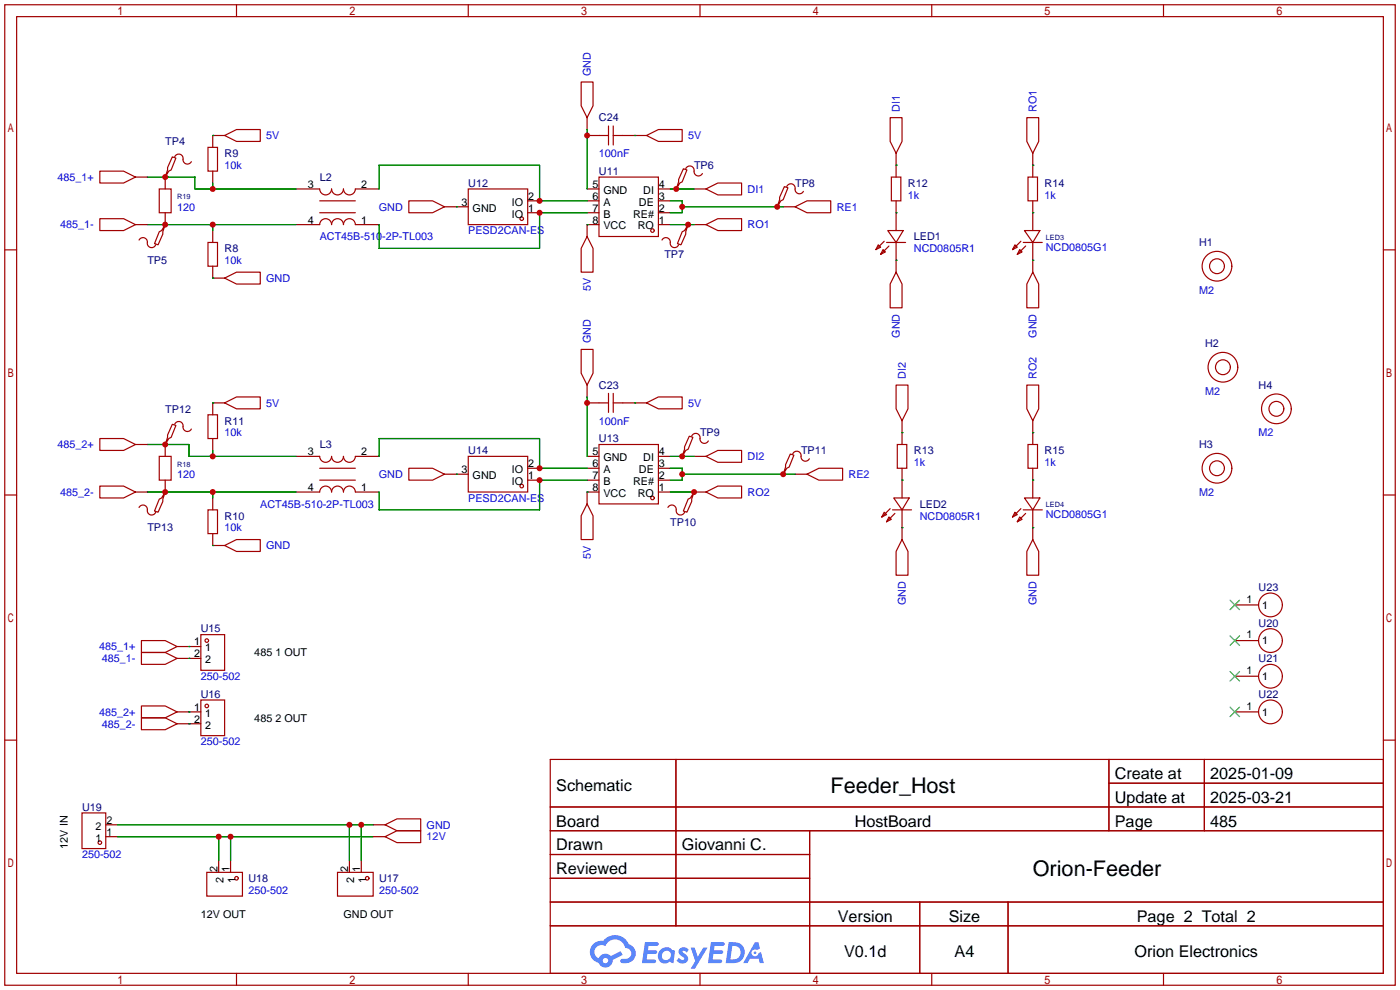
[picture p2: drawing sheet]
<svg xmlns="http://www.w3.org/2000/svg" width="299mm" height="212mm" viewBox="0 0 299 212" stroke-linecap="round" stroke-linejoin="round" font-family="sans-serif">
<g fill="none" stroke="#a10000" stroke-width=".25">
<path d="M1 1h297.2v209.6h-297.2zM3.6 3.6h292.1v204.4h-292.1zM50.5 1v2.6M100.1 1v2.6M149.6 1v2.6M199.1 1v2.6M248.7 1v2.6M1 53.4h2.6M295.7 53.4h2.5M1 105.8h2.6M295.7 105.8h2.5M1 158.2h2.6"/>
<path d="M295.7 158.2h2.5M117.6 162.3h178.1v45.7h-178.1zM117.6 172.5h178.1M117.6 177.5h178.1M144.5 162.3v35.6M173 177.5v30.5M237 162.3v15.2M237 167.4h58.7M257.4 162.3v15.2M117.6 182.6h55.4M117.6 192.8h178.1M117.6 187.7h55.4"/>
<path d="M117.6 197.9h178.1M196.6 192.8v15.2M215.4 192.8v15.2M50.5 208v2.6M100.1 208v2.6M149.6 208v2.6M199.1 208v2.6M248.7 208v2.6"/>
</g>
<g fill="#5487ff">
<path d="M145.3 202.7a1.3 1.3 0 0 1 1.9 .3l-.4 .6a.54 .54 0 0 0-.9-.2l.1 .2a1.34 1.34 0 0 1 .9 1.8 1.47 1.47 0 0 1-2.3-.1l.5-.6 .8 .5a.31 .31 0 0 0 .4-.3 .31 .31 0 0 0-.3-.4 1.12 1.12 0 0 1-.7-1.8z"/>
<path d="M147.6 202.5h.9l.6 2 1.2-2h.9l-2.7 4.6h-.9l1-1.7z"/>
<path d="M137.8 201.4h1.7a1.31 1.31 0 0 1 1.2 .2 .4 .4 0 0 1-.3 .5l-1.8 .1-.1 .9h1.6a.4 .4 0 0 1 .4 .4 .4 .4 0 0 1-.5 .4h-1.6l-.2 1.2h1.4a.46 .46 0 0 1 .5 0 .46 .46 0 0 1 .1 .5l-.4 .2h-2.6z"/>
<path d="M151.9 201.4h1.7a1.32 1.32 0 0 1 1.2 .2 .39 .39 0 0 1-.3 .5l-1.8 .1-.1 .9h1.6a.4 .4 0 0 1 .4 .4 .4 .4 0 0 1-.4 .4h-1.7l-.2 1.2h1.4a.46 .46 0 0 1 .5 0 .46 .46 0 0 1 .1 .5l-.4 .2h-2.6z"/>
<path d="M161.3 201.4h.8l.3 1.3-.6 .4a.75 .75 0 0 0-1.1 .3 .75 .75 0 0 0 .5 1 .75 .75 0 0 0 .9-.7l.5-.2 .6 2.3h-.8l-.3-.9h-1.8l-.5 .9h-1z"/>
<path d="M155.7 201.4l-.6 4.4h1.5a2.27 2.27 0 0 0 2.6-2.2 2.27 2.27 0 0 0-2.7-2.2zM156.5 202.1a1.5 1.5 0 0 1 1.8 1.6 1.5 1.5 0 0 1-1.9 1.4h-.3z"/>
<path d="M141.2 203a1.6 1.6 0 0 0-.3 2.3 1.6 1.6 0 0 0 2.3 .2l.7 .3 .3-2.4-.1-.3-.5-.1a1.58 1.58 0 0 0-2.4 0zM141.8 203.5a.98 .98 0 0 1 1.6 .4 .98 .98 0 0 1-1.1 1.3 .94 .94 0 0 1-.9-.7 .94 .94 0 0 1 .4-1z"/>
<path d="M126.8 201.8a2.37 2.37 0 0 0 1.1 4 1.54 1.54 0 0 0 1.8 1 1.54 1.54 0 0 0 1.2-1.6l2.2-1.1-.5-.8-2 1a1.57 1.57 0 0 0-2.7 .5 1.5 1.5 0 0 1-.7-2.1 1.5 1.5 0 0 1 2.2-.5 2.23 2.23 0 0 1 2.3-1.4 2.23 2.23 0 0 1 2 1.8 1.16 1.16 0 0 1 1.2 1.1 1.16 1.16 0 0 1-1.1 1.2h-.7a.47 .47 0 0 0-.5 .4 .47 .47 0 0 0 .4 .5 2.17 2.17 0 0 0 2.5-.9 2.17 2.17 0 0 0-.3-2.7l-.8-.4a3.2 3.2 0 0 0-5.5-.7l-1.1 .1zM128.8 205.3a.6 .6 0 0 1 1.2 0 .6 .6 0 0 1-1.2 0z"/>
<circle cx="161.4" cy="203.6" r=".28"/>
</g>
<g fill="none" stroke="#a10000" stroke-width=".25">
<path d="M124.2 17.5h2.5v5.1l-1.2 2.5-1.3-2.5zM21.3 36.6h5.1l2.6 1.2-2.6 1.3h-5.1zM36.8 33.5l.8 .3-1 2.5-.5 .3-.8 1.2 .5-1.5v-.5zM37.3 33.5a.93 .93 0 0 1 1.2-.5 .93 .93 0 0 1 .6 1 .94 .94 0 0 0 .7 1 .94 .94 0 0 0 1.1-.5M44.4 31.5h2.1v5.1h-2.1zM48 29l2.5-1.3h5.1v2.5h-5.1zM128 37.8h12.7v12.7h-12.7zM128 29h2M130 26.9v4.1M131.1 26.9v4.1M131.1 29h2M138.2 29l2.5-1.3h5.1v2.5h-5.1z"/>
<path d="M146 36.1l.8 .2-1 2.6-.5 .2-.8 1.3 .5-1.5v-.5zM146.6 36.1a.93 .93 0 0 1 1.1-.6 .93 .93 0 0 1 .6 1.1 .94 .94 0 0 0 .7 1 .94 .94 0 0 0 1.1-.5M167.6 39.9l.8 .2-1 2.6-.5 .2-.8 1.3 .5-1.5v-.5zM168.1 39.9a.93 .93 0 0 1 1.2-.6 .93 .93 0 0 1 .6 1.1 .94 .94 0 0 0 .7 1 .94 .94 0 0 0 1.1-.5M190.2 25.1h2.6v5.1l-1.3 2.6-1.3-2.6zM190.5 37.8h2v5.1h-2zM219.5 25.1h2.5v5.1l-1.3 2.6-1.2-2.6zM219.7 37.8h2v5.1h-2zM21.3 46.7h5.1l2.6 1.3-2.6 1.3h-5.1zM29.7 51.3a.98 .98 0 0 1 1.3-.4 .98 .98 0 0 1 .5 1.2 .93 .93 0 0 0 .8 .8 .93 .93 0 0 0 1-.6M34 40.4h2.6v5.1h-2.6zM35.3 48l-.5 1.5v.5l-1 2.3-.8-.2 1-2.6 .5-.2z"/>
<path d="M44.4 51.8h2.1v5.1h-2.1zM48 59.4l2.5-1.2h5.1v2.5h-5.1zM68.3 48a1.27 1.27 0 0 1 1.3-1.3 1.27 1.27 0 0 1 1.3 1.3 1.27 1.27 0 0 1 1.2-1.3 1.27 1.27 0 0 1 1.3 1.3 1.27 1.27 0 0 1 1.3-1.3 1.27 1.27 0 0 1 1.2 1.3M68.3 40.4a1.27 1.27 0 0 0 1.3 1.3 1.27 1.27 0 0 0 1.3-1.3 1.27 1.27 0 0 0 1.2 1.3 1.27 1.27 0 0 0 1.3-1.3 1.27 1.27 0 0 0 1.3 1.3 1.27 1.27 0 0 0 1.2-1.3M68.3 45.5h7.6M68.3 42.9h7.6M87.4 42.9h5.1l2.5 1.3-2.5 1.3h-5.1zM100.1 40.4h12.7v7.6h-12.7zM125.5 50.5l1.2 2.6v5.1h-2.5v-5.1zM141.5 51.3a.98 .98 0 0 1 1.3-.4 .98 .98 0 0 1 .5 1.2 .93 .93 0 0 0 .8 .8 .93 .93 0 0 0 .9-.6M147.1 48l-.5 1.5v.5l-1.1 2.3-.7-.2 1-2.6 .5-.2zM150.9 48l2.5-1.3h5.1v2.6h-5.1z"/>
<path d="M150.9 40.4l2.5-1.3h5.1v2.6h-5.1zM169.9 44.2l2.6-1.3h5v2.6h-5zM187.7 52.3l.5 .5-1 .5zM188.7 53.3l.5 .5-1 .6zM189 51.6l-1.8 1.7M189.5 51.8h4M189.7 49.3h3.3l-1.5 2.5zM190 52.6l-1.8 1.8M191.5 58.2l1.3 2.5v5.1h-2.6v-5.1zM216.9 52.3l.5 .5-1 .5zM217.9 53.3l.5 .5-1 .6zM218.2 51.6l-1.8 1.7"/>
<path d="M218.7 51.8h4.1M218.9 49.3h3.3l-1.5 2.5zM219.2 52.6l-1.8 1.8M220.7 58.2l1.3 2.5v5.1h-2.5v-5.1zM124.2 74.7h2.5v5.1l-1.2 2.5-1.3-2.5zM21.3 93.7h5.1l2.6 1.3-2.6 1.3h-5.1zM34 97.5h2.6v5.1h-2.6zM36.8 90.7l.8 .2-1 2.6-.5 .2-.8 1.3 .5-1.5v-.5zM37.3 90.7a.93 .93 0 0 1 1.2-.6 .93 .93 0 0 1 .6 1.1 .94 .94 0 0 0 .7 1 .94 .94 0 0 0 1.1-.5M44.4 88.6h2.1v5.1h-2.1zM48 86.1l2.5-1.3h5.1v2.6h-5.1zM68.3 97.5a1.27 1.27 0 0 0 1.3 1.3 1.27 1.27 0 0 0 1.3-1.3 1.27 1.27 0 0 0 1.2 1.3 1.27 1.27 0 0 0 1.3-1.3 1.27 1.27 0 0 0 1.3 1.3 1.27 1.27 0 0 0 1.2-1.3"/>
<path d="M100.1 97.5h12.7v7.7h-12.7zM128 95h12.7v12.7h-12.7zM128 86.1h2M130 84.1v4M131.1 86.1h2M131.1 84.1v4M138.2 86.1l2.5-1.3h5.1v2.6h-5.1zM147.3 93.2l.8 .3-1 2.5-.5 .3-.8 1.2 .5-1.5v-.5zM147.8 93.2a.93 .93 0 0 1 1.2-.5 .93 .93 0 0 1 .6 1 .94 .94 0 0 0 .7 1 .94 .94 0 0 0 1.1-.5M150.9 97.5l2.5-1.2h5.1v2.5h-5.1zM168.9 97l.8 .3-1 2.5-.6 .3-.7 1.2 .5-1.5v-.5zM169.4 97a.93 .93 0 0 1 1.1-.5 .93 .93 0 0 1 .7 1 .94 .94 0 0 0 .7 1 .94 .94 0 0 0 1.1-.5"/>
<path d="M191.5 82.3h2.6v5.1l-1.3 2.5-1.3-2.5zM191.8 95h2v5.1h-2zM219.5 82.3h2.5v5.1l-1.3 2.5-1.2-2.5zM219.7 95h2v5.1h-2zM21.3 103.9h5.1l2.6 1.3-2.6 1.2h-5.1zM29.7 108.5a.98 .98 0 0 1 1.3-.5 .98 .98 0 0 1 .5 1.3 .93 .93 0 0 0 .8 .8 .93 .93 0 0 0 1-.6M35.3 105.2l-.5 1.5v.5l-1 2.3-.8-.3 1-2.5 .5-.3zM44.4 109h2.1v5h-2.1zM48 116.6l2.5-1.3h5.1v2.6h-5.1zM68.3 105.2a1.27 1.27 0 0 1 1.3-1.3 1.27 1.27 0 0 1 1.3 1.3 1.27 1.27 0 0 1 1.2-1.3 1.27 1.27 0 0 1 1.3 1.3 1.27 1.27 0 0 1 1.3-1.3 1.27 1.27 0 0 1 1.2 1.3M68.3 102.6h7.6M68.3 100.1h7.6"/>
<path d="M87.4 100.1h5.1l2.5 1.2-2.5 1.3h-5.1zM125.5 107.7l1.2 2.5v5.1h-2.5v-5.1zM142.7 108.5a.98 .98 0 0 1 1.3-.5 .98 .98 0 0 1 .5 1.3 .93 .93 0 0 0 .8 .8 .93 .93 0 0 0 1-.6M148.3 105.2l-.5 1.5v.5l-1 2.3-.8-.3 1.1-2.5 .5-.3zM150.9 105.2l2.5-1.3h5.1v2.5h-5.1zM172.5 101.3l2.5-1.2h5.1v2.5h-5.1zM189 109.5l.5 .5-1 .5zM190 110.5l.5 .5-1 .5zM190.2 108.7l-1.7 1.8M190.8 109h4M191 106.4h3.3l-1.5 2.6zM191.3 109.7l-1.8 1.8"/>
<path d="M192.8 115.3l1.3 2.6v5h-2.6v-5zM216.9 109.5l.5 .5-1 .5zM217.9 110.5l.5 .5-1 .5zM218.2 108.7l-1.8 1.8M218.7 109h4.1M218.9 106.4h3.3l-1.5 2.6zM219.2 109.7l-1.8 1.8M220.7 115.3l1.3 2.6v5h-2.5v-5zM30.2 139.4h5.1l2.5 1.3-2.5 1.3h-5.1zM30.2 136.9h5.1l2.5 1.3-2.5 1.2h-5.1zM42.9 135.6h5.1v7.7h-5.1zM30.2 153.4h5.1l2.5 1.3-2.5 1.3h-5.1z"/>
<path d="M30.2 150.9h5.1l2.5 1.2-2.5 1.3h-5.1zM42.9 149.6h5.1v7.6h-5.1zM17.5 173.7h5.1v7.7h-5.1zM82.3 176.3l2.5-1.3h5.1v2.5h-5.1zM82.3 178.8l2.5-1.3h5.1v2.6h-5.1zM44.2 186.4h7.6v5.1h-7.6zM72.1 186.4h7.7v5.1h-7.7z"/>
<circle cx="111.5" cy="46.7" r=".38"/>
<circle cx="139.4" cy="49.3" r=".38"/>
<circle cx="260.1" cy="56.9" r="1.59"/>
<circle cx="260.1" cy="56.9" r="3.2"/>
<circle cx="261.4" cy="78.5" r="1.59"/>
<circle cx="261.4" cy="78.5" r="3.2"/>
<circle cx="272.8" cy="87.4" r="1.59"/>
<circle cx="272.8" cy="87.4" r="3.2"/>
<circle cx="111.5" cy="103.9" r=".38"/>
<circle cx="139.4" cy="106.4" r=".38"/>
<circle cx="260.1" cy="100.1" r="1.59"/>
<circle cx="260.1" cy="100.1" r="3.2"/>
<circle cx="44.2" cy="136.9" r=".38"/>
<circle cx="271.5" cy="136.9" r="2.54"/>
<circle cx="271.5" cy="129.3" r="2.54"/>
<circle cx="44.2" cy="150.9" r=".38"/>
<circle cx="271.5" cy="152.1" r="2.54"/>
<circle cx="271.5" cy="144.5" r="2.54"/>
<circle cx="21.3" cy="180.1" r=".38"/>
<circle cx="50.5" cy="187.7" r=".38"/>
<circle cx="78.5" cy="187.7" r=".38"/>
</g>
<g fill="none" stroke="#870000" stroke-width=".25">
<path d="M29 37.8h2.5M35.3 37.6v2.8M45.5 36.6v2.5M48 29h-2.5v2.5M125.5 25.1v2.6M125.5 29h2.5M133.1 29h5.1M191.5 32.8v5M220.7 32.8v5M29 48h2.5M35.3 45.5v2.8M45.5 49.3v2.5"/>
<path d="M45.5 56.9v2.5h2.5M63.2 48h5.1M63.2 40.4h5.1M75.9 48h5.1M75.9 40.4h5.1M95 44.2h5.1M112.8 45.5h2.5M112.8 42.9h2.5M125.5 45.5h2.5M125.5 42.9h2.5M125.5 40.4h2.5M128 48h-2.5v2.5"/>
<path d="M140.7 48h2.6M140.7 45.5h2.6M140.7 42.9h2.6M140.7 40.4h2.6M144.5 40.1v.3M147.1 48v.3M148.3 48h2.6M148.3 40.4h2.6M166.1 43.9v.3M167.4 44.2h2.5M191.5 42.9v6.4M191.5 51.8v6.4"/>
<path d="M220.7 42.9v6.4M220.7 51.8v6.4M29 95h2.5M35.3 94.7v2.8M45.5 93.7v2.6M48 86.1h-2.5v2.5M63.2 97.5h5.1M75.9 97.5h5.1M125.5 97.5h2.5M125.5 86.1h2.5M125.5 82.3v2.5M133.1 86.1h5.1"/>
<path d="M140.7 97.5h2.6M145.8 97.3v.2M148.3 97.5h2.6M192.8 89.9v5.1M220.7 89.9v5.1M29 105.2h2.5M35.3 102.6v2.8M45.5 106.4v2.6M45.5 114v2.6h2.5M63.2 105.2h5.1M75.9 105.2h5.1M95 101.3h5.1"/>
<path d="M112.8 102.6h2.5M112.8 100.1h2.5M125.5 102.6h2.5M125.5 100.1h2.5M128 105.2h-2.5v2.5M140.7 105.2h2.6M140.7 102.6h2.6M140.7 100.1h2.6M150.9 105.2h-2.6v.2M167.4 101.1v.2M169.9 101.3h2.6M192.8 100.1v6.3"/>
<path d="M192.8 109v6.3M220.7 100.1v6.3M220.7 109v6.3M37.8 138.2h5.1M263.9 136.9h5.1M263.9 129.3h5.1M37.8 140.7h5.1M37.8 152.1h5.1M37.8 154.7h5.1M263.9 152.1h5.1M263.9 144.5h5.1M22.6 178.8h2.5"/>
<path d="M22.6 176.3h2.5M79.8 178.8h2.5M79.8 176.3h2.5M46.7 183.9v2.5M49.3 183.9v2.5M74.7 183.9v2.5M77.2 183.9v2.5"/>
</g>
<g fill="none" stroke="#008700" stroke-width=".25">
<path d="M31.5 37.8h10.2v2.6h21.5M45.5 29h.1M45.5 39.1v1.3M125.5 27.7v12.7M135.6 29h.1M191.5 35.3h.1M220.7 35.3h.1M31.5 48h31.7M45.5 59.4h.1M45.5 48v1.3M81 40.4v-5.1h34.3v7.6h10.2M97.5 44.2h.1"/>
<path d="M125.5 48h.1M125.5 45.5h-10.2v7.6h-34.3v-5.1M143.3 42.9h2.5v2.6h-2.5M143.3 40.4h5M143.3 48h5M145.8 44.2h21.6M191.5 45.5h.1M191.5 55.6h.1M220.7 55.6h.1M220.7 45.5h.1M31.5 95h8.9v2.5h22.8M45.5 86.1h.1"/>
<path d="M45.5 96.3v1.2M81 97.5v-3.8h34.3v6.4h10.2M125.5 84.8v12.7M135.6 86.1h.1M143.3 97.5h5M192.8 92.5h.1M220.7 92.5h.1M31.5 105.2h31.7M45.5 116.6h.1M45.5 105.2v1.2M97.5 101.3h.1M125.5 105.2h.1"/>
<path d="M125.5 102.6h-10.2v6.4h-34.3v-3.8M143.3 100.1h2.5v2.5h-2.5M143.3 105.2h5M145.8 101.3h24.1M192.8 102.6h.1M192.8 112.8h.1M220.7 112.8h.1M220.7 102.6h.1M40.4 138.2h.1M40.4 140.7h.1M40.4 152.1h.1M40.4 154.7h.1"/>
<path d="M25.1 178.8h54.7M25.1 176.3h54.7M46.7 178.8v5.1M49.3 178.8v5.1M74.7 176.3v7.6M77.2 176.3v7.6"/>
</g>
<path d="M262.9 135.9l2 2M262.9 128.3l2 2M264.9 135.9l-2 2M264.9 128.3l-2 2M262.9 143.5l2 2M262.9 151.1l2 2.1M264.9 143.5l-2 2M264.9 151.1l-2 2.1" fill="none" stroke="#3c3" stroke-width=".25"/>
<g fill="#c00">
<circle cx="115.3" cy="45.5" r=".63"/>
<circle cx="115.3" cy="42.9" r=".63"/>
<circle cx="115.3" cy="102.6" r=".63"/>
<circle cx="115.3" cy="100.1" r=".63"/>
<circle cx="125.5" cy="86.1" r=".63"/>
<circle cx="125.5" cy="29" r=".63"/>
<circle cx="45.5" cy="97.5" r=".63"/>
<circle cx="35.3" cy="95" r=".63"/>
<circle cx="45.5" cy="105.2" r=".63"/>
<circle cx="35.3" cy="105.2" r=".63"/>
<circle cx="45.5" cy="40.4" r=".63"/>
<circle cx="35.3" cy="37.8" r=".63"/>
<circle cx="45.5" cy="48" r=".63"/>
<circle cx="35.3" cy="48" r=".63"/>
<circle cx="148.3" cy="105.2" r=".63"/>
<circle cx="145.8" cy="97.5" r=".63"/>
<circle cx="145.8" cy="101.3" r=".63"/>
<circle cx="167.4" cy="101.3" r=".63"/>
<circle cx="147.1" cy="48" r=".63"/>
<circle cx="144.5" cy="40.4" r=".63"/>
<circle cx="145.8" cy="44.2" r=".63"/>
<circle cx="166.1" cy="44.2" r=".63"/>
<circle cx="49.3" cy="178.8" r=".63"/>
<circle cx="46.7" cy="178.8" r=".63"/>
<circle cx="74.7" cy="176.3" r=".63"/>
<circle cx="77.2" cy="176.3" r=".63"/>
</g>
<g font-size="4.6">
<text x="177.5" y="169.4">Feeder_Host</text>
<text x="220.7" y="187.2">Orion-Feeder</text>
</g>
<g font-size="3.5">
<text x="238.3" y="166.5">Create at</text>
<text x="258.7" y="166.5">2025-01-09</text>
<text x="118.9" y="169.1">Schematic</text>
<text x="238.3" y="171.6">Update at</text>
<text x="258.7" y="171.6">2025-03-21</text>
<text x="118.9" y="176.7">Board</text>
<text x="182.7" y="176.7">HostBoard</text>
<text x="238.3" y="176.7">Page</text>
<text x="258.7" y="176.7">485</text>
<text x="118.9" y="181.8">Drawn</text>
<text x="145.7" y="181.8">Giovanni C.</text>
<text x="118.9" y="186.8">Reviewed</text>
<text x="179.1" y="197">Version</text>
<text x="202.8" y="197">Size</text>
<text x="243" y="197">Page 2 Total 2</text>
<text x="180.4" y="204.6">V0.1d</text>
<text x="204" y="204.6">A4</text>
<text x="242.5" y="204.6">Orion Electronics</text>
</g>
<g font-size="2.3" fill="#00f">
<text x="126.3" y="16.3" transform="rotate(-90 126.3 16.3)">GND</text>
<text x="192.3" y="23.9" transform="rotate(-90 192.3 23.9)">DI1</text>
<text x="221.5" y="23.9" transform="rotate(-90 221.5 23.9)">RO1</text>
<text x="56.9" y="29.8">5V</text>
<text x="147.1" y="29.8">5V</text>
<text x="128" y="33.6">100nF</text>
<text x="12.3" y="38.7">485_1+</text>
<text x="48" y="36.1">10k</text>
<text x="159.8" y="41.2">DI1</text>
<text x="37.8" y="45">120</text>
<text x="81" y="45">GND</text>
<text x="178.8" y="45">RE1</text>
<text x="194.1" y="42.5">1k</text>
<text x="223.3" y="42.5">1k</text>
<text x="12.9" y="48.8">485_1-</text>
<text x="68.3" y="51.4">ACT45B-510-2P-TL003</text>
<text x="100.1" y="50.1">PESD2CAN-ES</text>
<text x="159.8" y="48.8">RO1</text>
<text x="195.3" y="53.9">NCD0805R1</text>
<text x="223.5" y="53.6">NCD0805G1</text>
<text x="48" y="56.4">10k</text>
<text x="56.9" y="60.2">GND</text>
<text x="126.3" y="62.3" transform="rotate(-90 126.3 62.3)">5V</text>
<text x="256.3" y="62.8">M2</text>
<text x="126.3" y="73.4" transform="rotate(-90 126.3 73.4)">GND</text>
<text x="192.3" y="72.2" transform="rotate(-90 192.3 72.2)">GND</text>
<text x="221.5" y="72.2" transform="rotate(-90 221.5 72.2)">GND</text>
<text x="193.6" y="81" transform="rotate(-90 193.6 81)">DI2</text>
<text x="221.5" y="81" transform="rotate(-90 221.5 81)">RO2</text>
<text x="56.9" y="86.9">5V</text>
<text x="147.1" y="86.9">5V</text>
<text x="257.6" y="84.4">M2</text>
<text x="12.3" y="95.8">485_2+</text>
<text x="48" y="93.3">10k</text>
<text x="128" y="90.7">100nF</text>
<text x="269" y="93.3">M2</text>
<text x="159.8" y="98.3">DI2</text>
<text x="195.3" y="99.6">1k</text>
<text x="223.3" y="99.6">1k</text>
<text x="12.9" y="106">485_2-</text>
<text x="37.8" y="102.2">120</text>
<text x="81" y="102.2">GND</text>
<text x="100.1" y="107.2">PESD2CAN-ES</text>
<text x="159.8" y="106">RO2</text>
<text x="181.4" y="102.2">RE2</text>
<text x="256.3" y="106">M2</text>
<text x="48" y="113.6">10k</text>
<text x="55.6" y="108.5">ACT45B-510-2P-TL003</text>
<text x="196.6" y="111">NCD0805R1</text>
<text x="223.5" y="110.8">NCD0805G1</text>
<text x="56.9" y="117.4">GND</text>
<text x="126.3" y="119.4" transform="rotate(-90 126.3 119.4)">5V</text>
<text x="193.6" y="129.3" transform="rotate(-90 193.6 129.3)">GND</text>
<text x="221.5" y="129.3" transform="rotate(-90 221.5 129.3)">GND</text>
<text x="21.2" y="139">485_1+</text>
<text x="21.8" y="141.5">485_1-</text>
<text x="42.9" y="145.3">250-502</text>
<text x="21.2" y="153">485_2+</text>
<text x="21.8" y="155.5">485_2-</text>
<text x="42.9" y="159.3">250-502</text>
<text x="91.2" y="177.1">GND</text>
<text x="91.2" y="179.6">12V</text>
<text x="17.5" y="183.4">250-502</text>
<text x="53.1" y="191.1">250-502</text>
<text x="81" y="191.1">250-502</text>
</g>
<g font-size="2.3" fill="#000080">
<text x="128" y="26">C24</text>
<text x="35.3" y="31">TP4</text>
<text x="48" y="33.6">R9</text>
<text x="68.3" y="38.7">L2</text>
<text x="100.1" y="39.9">U12</text>
<text x="128" y="37.4">U11</text>
<text x="148.3" y="36.1">TP6</text>
<text x="169.9" y="39.9">TP8</text>
<text x="194.1" y="39.9">R12</text>
<text x="223.3" y="39.9">R14</text>
<text x="48" y="53.9">R8</text>
<text x="195.3" y="51.4">LED1</text>
<text x="256.3" y="52.6">H1</text>
<text x="31.5" y="56.4">TP5</text>
<text x="142" y="55.2">TP7</text>
<text x="257.6" y="74.2">H2</text>
<text x="128" y="83.1">C23</text>
<text x="269" y="83.1">H4</text>
<text x="35.3" y="88.2">TP12</text>
<text x="48" y="90.7">R11</text>
<text x="68.3" y="95.8">L3</text>
<text x="128" y="94.5">U13</text>
<text x="149.6" y="93.3">TP9</text>
<text x="256.3" y="95.8">H3</text>
<text x="100.1" y="97.1">U14</text>
<text x="171.2" y="97.1">TP11</text>
<text x="195.3" y="97.1">R13</text>
<text x="223.3" y="97.1">R15</text>
<text x="31.5" y="113.6">TP13</text>
<text x="48" y="111">R10</text>
<text x="143.3" y="112.3">TP10</text>
<text x="196.6" y="108.5">LED2</text>
<text x="269" y="126.3">U23</text>
<text x="42.9" y="135.2">U15</text>
<text x="269" y="133.9">U20</text>
<text x="269" y="141.5">U21</text>
<text x="42.9" y="149.1">U16</text>
<text x="269" y="149.1">U22</text>
<text x="17.5" y="173.3">U19</text>
<text x="53.1" y="188.5">U18</text>
<text x="81" y="188.5">U17</text>
</g>
<g font-size="2.3">
<text x="65.8" y="40.2">3</text>
<text x="77.2" y="40.2">2</text>
<text x="126.6" y="40.2">5</text>
<text x="129" y="41.4">GND</text>
<text x="137.5" y="41.4">DI</text>
<text x="140.8" y="40.2">4</text>
<text x="65.8" y="47.8">4</text>
<text x="77.2" y="47.8">1</text>
<text x="98.7" y="44">3</text>
<text x="101" y="45.2">GND</text>
<text x="109.4" y="46.5">IO</text>
<text x="109.4" y="44">IO</text>
<text x="112.9" y="45.2">1</text>
<text x="112.9" y="42.7">2</text>
<text x="126.6" y="42.7">6</text>
<text x="126.6" y="45.2">7</text>
<text x="126.6" y="47.8">8</text>
<text x="129" y="44">A</text>
<text x="129" y="46.5">B</text>
<text x="135.3" y="46.5">RE#</text>
<text x="136.6" y="44">DE</text>
<text x="140.8" y="47.8">1</text>
<text x="140.8" y="45.2">2</text>
<text x="140.8" y="42.7">3</text>
<text x="129" y="49">VCC</text>
<text x="136.3" y="49">RO</text>
<text x="65.8" y="97.3">3</text>
<text x="77.2" y="97.3">2</text>
<text x="98.7" y="101.1">3</text>
<text x="109.4" y="101.1">IO</text>
<text x="112.9" y="99.8">2</text>
<text x="126.6" y="97.3">5</text>
<text x="126.6" y="99.8">6</text>
<text x="129" y="98.6">GND</text>
<text x="129" y="101.1">A</text>
<text x="136.6" y="101.1">DE</text>
<text x="137.5" y="98.6">DI</text>
<text x="140.8" y="99.8">3</text>
<text x="140.8" y="97.3">4</text>
<text x="65.8" y="104.9">4</text>
<text x="77.2" y="104.9">1</text>
<text x="101" y="102.4">GND</text>
<text x="109.4" y="103.7">IO</text>
<text x="112.9" y="102.4">1</text>
<text x="126.6" y="102.4">7</text>
<text x="126.6" y="104.9">8</text>
<text x="129" y="103.7">B</text>
<text x="129" y="106.2">VCC</text>
<text x="135.3" y="103.7">RE#</text>
<text x="136.3" y="106.2">RO</text>
<text x="140.8" y="104.9">1</text>
<text x="140.8" y="102.4">2</text>
<text x="266.4" y="128.8">1</text>
<text x="269.7" y="130.1">1</text>
<text x="41.5" y="137.9">1</text>
<text x="266.4" y="136.4">1</text>
<text x="269.7" y="137.7">1</text>
<text x="41.5" y="140.5">2</text>
<text x="43.9" y="139.2">1</text>
<text x="43.9" y="141.8">2</text>
<text x="54.4" y="140.3">485 1 OUT</text>
<text x="266.4" y="144.1">1</text>
<text x="269.7" y="145.3">1</text>
<text x="41.5" y="151.9">1</text>
<text x="41.5" y="154.5">2</text>
<text x="43.9" y="153.2">1</text>
<text x="43.9" y="155.7">2</text>
<text x="54.4" y="154.2">485 2 OUT</text>
<text x="266.4" y="151.7">1</text>
<text x="269.7" y="153">1</text>
<text x="20.4" y="179.9">1</text>
<text x="20.4" y="177.3">2</text>
<text x="22.7" y="178.6">1</text>
<text x="22.7" y="176">2</text>
<text x="14.5" y="181.4" transform="rotate(-90 14.5 181.4)">12V IN</text>
<text x="46.5" y="186.3" transform="rotate(-90 46.5 186.3)">2</text>
<text x="47.8" y="188.7" transform="rotate(-90 47.8 188.7)">2</text>
<text x="49" y="186.3" transform="rotate(-90 49 186.3)">1</text>
<text x="50.3" y="188.7" transform="rotate(-90 50.3 188.7)">1</text>
<text x="74.4" y="186.3" transform="rotate(-90 74.4 186.3)">2</text>
<text x="75.7" y="188.7" transform="rotate(-90 75.7 188.7)">2</text>
<text x="77" y="186.3" transform="rotate(-90 77 186.3)">1</text>
<text x="78.3" y="188.7" transform="rotate(-90 78.3 188.7)">1</text>
<text x="42.9" y="196.1">12V OUT</text>
<text x="73.4" y="196.1">GND OUT</text>
</g>
<g font-size="1.6" fill="#000080">
<text x="37.8" y="42.6">R19</text>
<text x="223.5" y="51.3">LED3</text>
<text x="37.8" y="99.8">R18</text>
<text x="223.5" y="108.4">LED4</text>
</g>
</svg>
